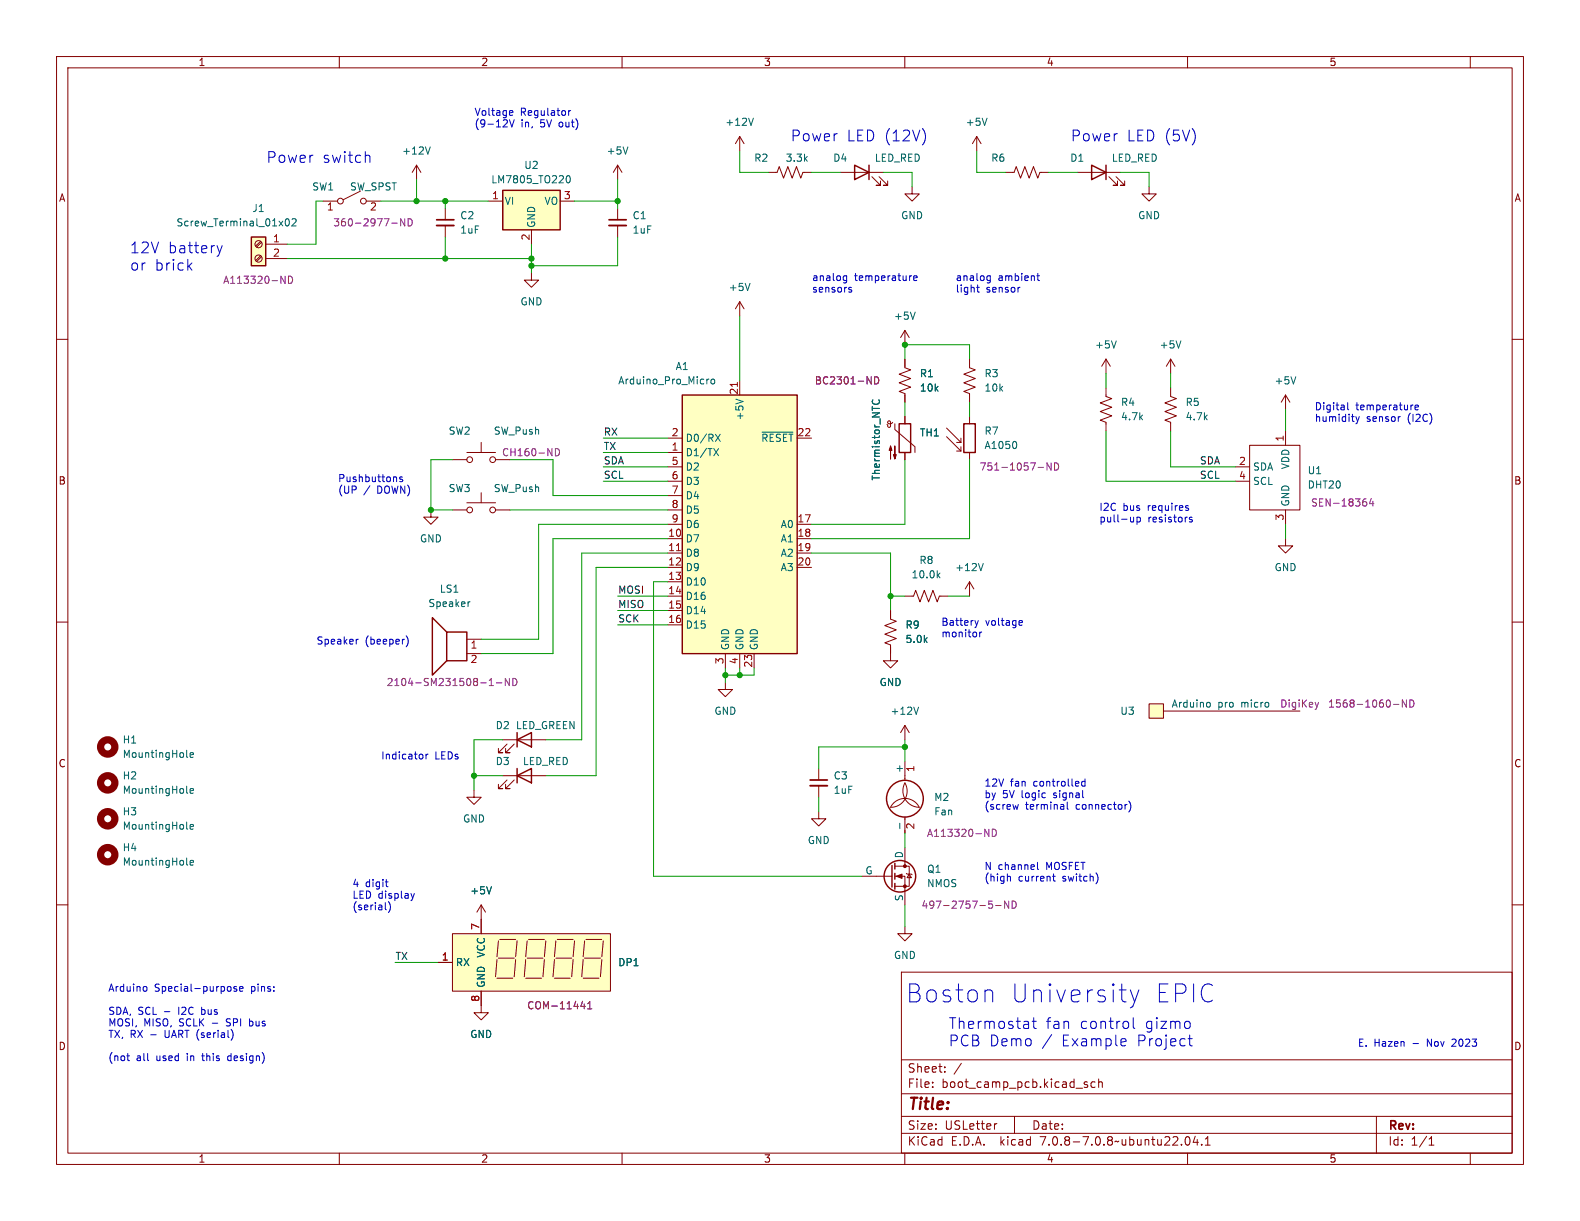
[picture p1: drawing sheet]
<svg xmlns="http://www.w3.org/2000/svg" width="279mm" height="216mm" viewBox="0 0 279 216" stroke-linecap="round" stroke-linejoin="round" font-family="sans-serif">
<g fill="none" stroke="#840000" stroke-width=".18">
<path d="M10 10h259.4v195.9h-259.4zM12 12h255.4v191.9h-255.4zM60 10v2M110 10v2M160 10v2M210 10v2M260 10v2M57.1 35.6h2.6M63.8 33.8l-3.1 1.5M64.8 35.6h2.5M73.7 29.2l-.8 1.3M73.7 29.2v2.6"/>
<path d="M73.7 29.2l.7 1.3M78.7 36.8v2.1M78.7 39.9v2M86.4 35.6h2.5M99.1 35.6h2.5M109.2 29.2v2.6M109.2 36.8v2.1M109.2 39.9v2M109.2 29.2l-.7 1.3M109.2 29.2l.8 1.3M130.8 24.1l-.8 1.3M130.8 24.1v2.6"/>
<path d="M130.8 24.1l.8 1.3M135.9 30.5h1.5l.4-1 .8 2 .7-2 .8 2 .7-2 .8 2 .4-1h1.5M148.6 30.5h7.6M154.2 31.2l1.5 1.6h-.8h.8v-.8M155.4 31.2l1.6 1.6h-.8h.8v-.8M161.3 33v1.3h1.3l-1.3 1.3-1.3-1.3h1.3M172.7 24.1l-.7 1.3M172.7 24.1v2.6M172.7 24.1l.8 1.3M177.8 30.5h1.5l.4-1 .8 2 .7-2 .8 2 .8-2 .7 2 .4-1h1.5M190.5 30.5h7.6M196.1 31.2l1.5 1.6h-.8h.8v-.8"/>
<path d="M197.4 31.2l1.5 1.6h-.8h.8v-.8M203.2 33v1.3h1.3l-1.3 1.3-1.3-1.3h1.3M10 60h2M46.1 45.2l-.9 .9M46.1 42.7l-.9 .8M46.3 45.4l-.9 .8M46.3 42.8l-.9 .9M47 43.2h3.8M47 45.7h3.8M94 48.3v1.2h1.2l-1.2 1.3-1.3-1.3h1.3M94 40.6v2.6M130.8 53.3v2.6"/>
<path d="M130.8 53.3l-.8 1.3M130.8 53.3l.8 1.3M160 58.4v2.6M160 58.4l-.7 1.3M160 58.4l.8 1.3M267.4 60h2M85.1 78.2v1.8M118.1 77.5h2.5M130.8 67.3v2.6M141 77.5h2.5M157.9 74.7l-.3 .2h-.3l-.3-.1v-.3l.3-.1 .2 .2v.8l-.2 .1h-.3l-.2-.4M158.2 74.9v1l3.6 3.1v1"/>
<path d="M160 63.5v1.5l1 .4-2 .8 2 .7-2 .8 2 .8-2 .7 1 .4v1.5M160 73.7v1.2M167.4 77.2l2.5 2.6M167.4 75.7l2.5 2.5M169.2 79.8h.7M169.2 78.2h.7M169.9 77.5v.7M169.9 79v.8M171.4 63.5v1.5l1.1 .4-2.1 .8 2.1 .7-2.1 .8 2.1 .8-2.1 .7 1 .4v1.5M171.4 73.7v1.2M195.6 68.6v1.5l1 .4-2 .7 2 .8-2 .8 2 .7-2 .8 1 .4v1.5M195.6 63.5v2.5"/>
<path d="M195.6 63.5l-.8 1.3M195.6 63.5l.7 1.3M207 68.6v1.5l1 .4-2 .7 2 .8-2 .8 2 .7-2 .8 1 .4v1.5M207 63.5v2.5M207 63.5l-.8 1.3M207 63.5l.8 1.3M221 78.7h8.9v11.5h-8.9zM227.3 69.9l-.7 1.2M227.3 69.9v2.5M227.3 76.2v2.5M227.3 69.9l.8 1.2M76.2 90.2v1.2h1.3l-1.3 1.3-1.3-1.3h1.3"/>
<path d="M80 90.2h2.5M80 81.3h2.5M82.5 80h5.1M82.5 88.9h5.1M85.1 87.1v1.8M87.6 90.2h2.6M87.6 81.3h2.6M118.1 80h2.5M118.1 95.3h2.5M118.1 97.8h2.5M118.1 92.7h2.5M118.1 82.6h2.5"/>
<path d="M118.1 85.1h2.5M118.1 87.6h2.5M118.1 90.2h2.5M141 95.3h2.5M141 97.8h2.5M141 92.7h2.5M160 80v1.3M171.4 80v1.3M218.4 82.6h2.6M218.4 85.1h2.6M227.3 95.3v1.2h1.3l-1.3 1.3-1.2-1.3h1.2M227.3 90.2v2.5"/>
<path d="M10 110h2M82.5 113h2.6M82.5 115.6h2.6M118.1 100.3h2.5M118.1 102.9h2.5M118.1 105.4h2.5M118.1 108h2.5M118.1 110.5h2.5M128.3 115.6v2.5M130.8 115.6v2.5M133.3 115.6v2.5M141 100.3h2.5"/>
<path d="M157.5 108v1.5l1 .4-2 .7 2 .8-2 .7 2 .8-2 .8 1 .3v2.8h1.2l-1.2 1.3-1.3-1.3h1.3M160 105.4h1.5l.4-1 .8 2 .7-2 .8 2 .8-2 .7 2 .4-1h1.5M171.4 102.9v2.5M171.4 102.9l-.7 1.2M171.4 102.9l.8 1.2M267.4 110h2M83.8 139.7v1.3h1.3l-1.3 1.2-1.3-1.2h1.3M88.9 137.2h7.6M88.9 130.8h7.6M89.7 137.9l-1.6 1.5h.8h-.8v-.7M89.7 131.6l-1.6 1.5h.8h-.8v-.8M90.9 137.9l-1.5 1.5h.8h-.8v-.7"/>
<path d="M90.9 131.6l-1.5 1.5h.8h-.8v-.8M128.3 120.7v1.2h1.2l-1.2 1.3-1.3-1.3h1.3M144.8 135.9v2M144.8 138.9v2.1M160 138.4a2.87 2.87 0 0 1-2.5 4.3 2.84 2.84 0 0 1 2.5-1.5 2.84 2.84 0 0 1 2.6 1.5 2.92 2.92 0 0 1-2.6-4.3zM160 128.3v2.5M160 134.6v3.4M160 128.3l-.7 1.2M160 128.3l.8 1.2M203.2 124.5h2.5v2.5h-2.5zM205.7 125.7h24.2M10 160h2"/>
<path d="M144.8 143.5v1.3h1.2l-1.2 1.3-1.3-1.3h1.3M152.4 154.9h5.3M158.2 154.9h1.8v5.1M158.2 153.2h2.6v3.5h-2.6M160 144.5v2.8M160 149.9v3.3M160.3 154.4l.1 .2h.8l.1 .1M160.8 154.6l.4 .6h-.8zM267.4 160h2M77.5 170.2h2.5M80 165.1h27.9v10.2h-27.9zM85.1 175.3v3.8h1.3l-1.3 1.2-1.3-1.2h1.3"/>
<path d="M85.1 160v5.1M85.1 160l-.8 1.3M85.1 160l.8 1.3M87.9 169.7l-.3 3M87.9 173h2.8M88.1 166.4l-.2 2.8M88.1 169.4h2.8M88.4 166.1h2.8M91.2 169.7l-.3 3M91.4 166.4l-.2 2.8M93 173h2.8M93 169.7l-.3 3"/>
<path d="M93.2 169.4h2.8M93.2 166.4l-.2 2.8M93.5 166.1h2.8M96.3 169.7l-.3 3M96.5 166.4l-.2 2.8M98 173h2.8M98 169.7l-.2 3M98.3 169.4h2.8M98.3 166.4l-.3 2.8M98.6 166.1h2.7M101.3 169.7l-.2 3M101.6 166.4l-.3 2.8"/>
<path d="M103.1 173h2.8M103.1 169.7l-.2 3M103.4 169.4h2.8M103.4 166.4l-.3 2.8M103.6 166.1h2.8M106.4 169.7l-.2 3M106.7 166.4l-.3 2.8M159.4 171.9h108v32h-108zM160 163.8v1.3h1.3l-1.3 1.3-1.3-1.3h1.3M159.4 197.4h108M159.4 193.4h108M159.4 187.4h108"/>
<path d="M164.9 192.1v.2M164.9 191.4v.1M167.1 189.4v.2M167.1 188.7v.1M170 188l-1.3 1.9M176.3 198.7l-.3 .1M179.4 197.4v3M191.8 191.7l.5 .2 .1 .2-.3 .2-.4-.1M191.8 191.4h.5M193.6 191.4l-.4-.1-.3 .3v.4l.2 .2h.5M194.3 191.4l.2-.1 .4 .1v.9M194.3 190.8v1.5"/>
<path d="M243.4 197.4v6.5M60 203.9v2M110 203.9v2M159.4 200.4h108M160 203.9v2M209.7 201.1l.2-.1a.81 .81 0 0 1 .6 .6 .81 .81 0 0 1-.3 .8l-.1 .1a.81 .81 0 0 1-.4-1.4zM210 203.9v2M211.4 200.9l-.4 1.1h.9M211.7 201.5v1M212.5 202.3v.2M213.1 202.5h.9M213.1 201.4l.5-.4v1.5"/>
<path d="M252.7 202.5h.9M252.7 201.4l.4-.4v1.5M260 203.9v2"/>
<circle cx="60.2" cy="35.6" r=".51"/>
<circle cx="64.3" cy="35.6" r=".51"/>
<circle cx="45.7" cy="45.7" r=".63"/>
<circle cx="45.7" cy="43.2" r=".63"/>
<circle cx="83.1" cy="90.2" r=".51"/>
<circle cx="83.1" cy="81.3" r=".51"/>
<circle cx="87.1" cy="81.3" r=".51"/>
<circle cx="87.1" cy="90.2" r=".51"/>
</g>
<g fill="none" stroke="#840000" stroke-width=".25">
<path d="M88.9 33.7h10.2v6.9h-10.2zM151.1 29.2l2.6 1.3-2.6 1.3zM153.7 29.2v2.6M193 29.2l2.6 1.3-2.6 1.3zM195.6 29.2v2.6M44.4 41.9h2.6v5.1h-2.6zM120.6 69.9h20.4v45.7h-20.4zM159 74.9h2v5.1h-2zM170.4 74.9h2.1v5.1h-2.1zM79 111.8h3.5v5h-3.5zM79 111.8l-2.5-2.6v10.2l2.5-2.6M91.4 137.2l2.6-1.3v2.5z"/>
<path d="M91.4 130.8l2.6-1.3v2.6zM91.4 129.5v2.6M91.4 135.9v2.5M157.7 153v3.8M158.2 152.7v1M158.2 154.4v1M158.2 156.2v1"/>
<circle cx="159.1" cy="154.9" r="2.79"/>
<circle cx="160" cy="141.2" r="3.3"/>
</g>
<g fill="none" stroke="#006464" stroke-width=".18">
<path d="M50.6 38.8l.1-.1a.68 .68 0 0 1 .5 .6 .68 .68 0 0 1-.5 .6l-.1-.1-.2-.3zM51.6 38.8l.5-.1 .3 .3-.8 .9h.8M76.1 26l-.4 1.2M100.2 31.2l.2-.1a.68 .68 0 0 1 .5 .6 .68 .68 0 0 1-.5 .6l-.2-.1-.1-.4zM111 26l-.4 1.2M133.2 20.9l-.4 1.3M174.5 20.9l-.4 1.3M132.6 50.1l-.4 1.3M161.8 55.2l-.4 1.3M125 67v.9M125.4 67l-.4 .3M125.8 67.2l.2-.2 .3 .2 .1 .4-.1 .2-.3 .1-.2-.1z"/>
<path d="M126.2 79.3l.9 1.3M126.5 76.8l.9 1.2M127.1 79.3l-.9 1.3M127.4 76.8l-.9 1.2M130.1 70.6l1.3 .4M134.7 76.4h5.5M154.4 70.7l-.2 .2 .1 .4 .5 .2M155.4 70.7l.1 .2v.4l-.5 .2M179.7 78.2l.1 .3-.1 .7M197.4 60.3l-.4 1.2M208.8 60.3l-.4 1.2M229.1 66.6l-.4 1.3"/>
<path d="M173.9 99.6l-.5 1.3M83.1 106.4l-.3 .1M165.9 101.7l.3 .5M166.2 101.3l-.5 .5M33 133.7l.2 .2M33.6 133.5l.6-.1v-.3h-.4l-.2 .2 .1 .6h.5M33.6 139.9l.6-.2v-.2l-.4-.1-.2 .2 .1 .6h.5M162.4 125l-.4 1.3M213.6 124.2l.3 .1 .1 .1v.5l-.4 .1M33 140.1l.2 .2M33 152.8l.2 .2M33 146.4l.2 .2"/>
<path d="M33.6 146.2l.6-.1v-.3h-.4l-.2 .2 .1 .6h.5M33.6 152.6l.6-.2v-.2l-.4-.1-.2 .2 .1 .6h.5M86.9 156.8l-.4 1.3M159.1 145.6v.9"/>
</g>
<g fill="none" stroke="#840084" stroke-width=".18">
<path d="M69.3 39.5h.9M71.6 38.7v1.2l-.8-1.2v1.2M72.2 38.7a.64 .64 0 0 1 .7 .6 .64 .64 0 0 1-.7 .6zM49.7 48.8l.7 1.3v-1.3M51 48.8a.64 .64 0 0 1 .7 .7 .64 .64 0 0 1-.7 .6zM98.2 79.3a.64 .64 0 0 1 .7 .7 .64 .64 0 0 1-.7 .6zM153.3 66.6l.8 1.3v-1.3M154.7 66.6a.64 .64 0 0 1 .7 .7 .64 .64 0 0 1-.7 .6zM183.6 82.6h.9M185.9 81.9v1.2l-.8-1.2v1.2M186.5 81.9a.64 .64 0 0 1 .7 .6 .64 .64 0 0 1-.7 .6zM241.2 88.7l.4 .1 .1 .1-.1 .5-.4 .1"/>
<path d="M241.3 88.2h.3M242.5 88.1l-.3 1h.8M242.8 88.6v.9M90.1 120v1.2l-.7-1.2v1.2M90.7 120a.64 .64 0 0 1 .7 .6 .64 .64 0 0 1-.7 .6zM86.5 121.2h.7M86.5 120.3l.4-.3v1.2M87.8 120.7h.9M233.2 124.2l-.3 .8M246.4 124.6h1M248.7 123.8v1.2l-.7-1.2v1.2M249.3 123.8a.64 .64 0 0 1 .7 .6 .64 .64 0 0 1-.7 .6z"/>
<path d="M174.1 146.6l.8 1.3v-1.3M175.5 146.6a.64 .64 0 0 1 .7 .7 .64 .64 0 0 1-.7 .6zM178.4 159.3v1.3l-.8-1.3v1.3M179 159.3a.64 .64 0 0 1 .7 .7 .64 .64 0 0 1-.7 .6zM102.7 178h.8M103.3 177.5v.9M103.9 178.4h.8M103.9 177.5l.4-.4v1.3M176.1 160.1h.9"/>
</g>
<path d="M77.2 39.9h3.1M107.7 39.9h3M143.3 138.9h3" fill="none" stroke="#840000" stroke-width=".33"/>
<path d="M77.2 38.9h3.1M107.7 38.9h3M143.3 137.9h3" fill="none" stroke="#840000" stroke-width=".3"/>
<g fill="#ffffc2" stroke="#ffffc2" stroke-width=".18">
<path d="M120.6 69.9h20.4v45.7h-20.4z"/>
<path d="M203.2 124.5h2.5v2.5h-2.5z"/>
<path d="M88.9 33.7h10.2v6.9h-10.2z"/>
<path d="M44.4 41.9h2.6v5.1h-2.6z"/>
<path d="M80 165.1h27.9v10.2h-27.9z"/>
</g>
<path d="M130.4 67.6v.7M119.6 97.4h.7" fill="none" stroke="#a90000" stroke-width=".18"/>
<g fill="#840000" stroke="#840000" stroke-width=".18">
<path d="M158.5 154.9l1-.3v.7z"/>
<path d="M157.5 78.9l.2 .7h-.5l.3-.7v2.3z"/>
<path d="M158.2 78.9v2.3l-.2-.8h.5l-.3 .8z"/>
<circle cx="160" cy="156.7" r=".25"/>
<circle cx="160" cy="153.2" r=".25"/>
</g>
<g fill="none" stroke="#840000" stroke-width="1.3">
<circle cx="19" cy="132.1" r="1.27"/>
<circle cx="19" cy="138.4" r="1.27"/>
<circle cx="19" cy="151.1" r="1.27"/>
<circle cx="19" cy="144.8" r="1.27"/>
</g>
<g fill="none" stroke="#0000c2" stroke-width=".18">
<path d="M90.3 19.6h.3l.1 .3-.6 .1M100.6 19.6v.8M100.9 19.6l-.3 .2M64.9 27.4h.2l.3 .3v1M88.9 22.4h.8M89.7 21.5v.2M90.1 21.2l.4 1.2 .4-1.2M90.6 20.3l-.3 .1M163.6 23.5l.1 .5-.1 .8M33.4 47l.5 .8M33.9 46.5l-.7 .7M38.4 43.4l.4 1.3"/>
<path d="M38.8 44.7l-.1 .5M39.3 43.4l-.5 1.3M149.2 49.6h.5M149.2 48.8h.5M149.7 48.8v1l-.1 .2h-.3M150.1 51.2l.5 .2v.2l-.4 .1M150.1 50.9h.5M161.1 48.8h.1M161.6 49.2l.6-.1-.1-.3h-.3l-.2 .1v.7h.5M172.7 50.8h.5M172.9 50.4v1.1l.3 .2M174.6 49.6h.5"/>
<path d="M174.6 48.8h.5M175.1 48.8v1l-.1 .2h-.3M180.3 50.8h.1M183.3 48.8h.5M183.5 48.3v1.1l.3 .2M238.3 71.2v1.1l.2 .2M239.8 73.7l.3 .8M240.1 74.5l-.3 .4M240.4 73.7l-.3 .8M247.5 73.7h.1M249.7 71.6h.2M250.2 72l.6-.1v-.2l-.4-.1-.2 .2 .1 .6h.5"/>
<path d="M70.1 84.4v.8M71.2 84.4l-.3-.1-.2 .2v.2l.5 .1v.3h-.5M200.5 91.4v.9M200.5 92.2l-.4 .1M201.1 91.5l.3-.1 .3 .3-.2 .5h-.4M201.1 91.4v1.3M209.8 89.8l.3 .1 .1 .2-.2 .2h-.2M209.8 89.4l.3 .1M210.8 91.5l-.3-.1-.2 .2 .1 .2 .4 .1v.3h-.5M63.4 113l-.3 .2M71.8 112.4a1.46 1.46 0 0 1 0 2M172.4 109.7l.3 .9"/>
<path d="M172.7 110.6l-.2 .3M173 109.7l-.3 .9M173.2 111.8v.8M173.6 111.8l-.4 .2M180.4 109.7l.3 .1 .1 .2-.6 .1M180.7 110.5l-.3 .1M74.7 133.4l.1 .2-.1 .5M75.3 133.4v.8M75.7 133.4l-.4 .2M191.9 137.7v1.3M191.9 138.2h-.4l-.2 .2 .1 .5h.5M68.1 155.9h.5"/>
<path d="M68.1 159.6v1.1l.2 .2M68.4 156.7l.2 .1M69 160v.8l-.3 .6M72.7 158l.3 .8M73 158.8l-.1 .3M73.3 158l-.3 .8M178.3 154.9l.4 .2v.7M180.1 142.2l-.3 .9-.2-.6M183.5 152.5v1.1l.1 .2M186.1 154.9h.5M186.3 154.5v1.1l.3 .2M188.1 142.3v.8"/>
<path d="M188.1 143l-.1 .1M188.1 142.6h-.1M188.7 141.8v1.1l.2 .2M194 154.6l.2 .6-.2 .8M199.2 142.2h.1M199.6 141.6a1.46 1.46 0 0 1 0 2M25.6 174.4l.3 .1 .1 .2-.1 .5-.3 .1M40.6 174.4l.3 .3v.3l-.3 .3M41.8 174.5l-.3-.1-.2 .2 .1 .2 .4 .1v.3h-.5M42.4 174.9l.6-.2-.1-.2-.3-.1-.2 .2v.6h.5M174.6 175h.5l.3 .2 .1 .3v1.7M182.8 180v1.6l.1 .2 .4 .1"/>
<path d="M199.9 175l.7 2.2M200.4 180v1.6l.3 .3M200.6 177.2l-.3 .7-.4 .3M201.4 175l-.8 2.2M22.4 186.7h.5M22.7 187.5h.2M40.4 186.8l-.1 .1 .1 .6M41.1 182.4l.1 .5-.1 .7M44.1 180.1v1.3M44.1 181.4h.1M44.2 180.6h-.1M182.5 180.6h.8"/>
<path d="M186 182.9l-1.7 2.5M198.9 183.7h.1l.1 .4-.9 .2M199 184.8l-.1 .1M210.1 183.7h.7M210.4 183v1.7l.1 .1 .3 .1M210.4 180.8l.1 .2-.1 .7"/>
</g>
<g fill="none" stroke="#009600" stroke-width=".18">
<path d="M57.1 35.6h-1.2v7.6h-5.1M67.3 35.6h19.1M73.7 31.8v3.8M78.7 35.6v1.2M101.6 35.6h7.6M109.2 31.8v5M130.8 26.7v3.8h5.1M143.5 30.5h5.1M156.2 30.5h5.1v2.5M172.7 26.7v3.8h5.1M185.4 30.5h5.1M198.1 30.5h5.1v2.5"/>
<path d="M50.8 45.7h43.2M78.7 41.9v3.8M94 43.2v5.1M109.2 41.9v5.1h-15.2M130.8 55.9v11.4M106.7 77.5h11.4M160 63.5v-2.5h11.4v2.5M160 71.1v2.6M171.4 71.1v2.6M195.6 76.2v8.9h22.8M195.6 66v2.6M207 76.2v6.4h11.4"/>
<path d="M207 66v2.6M227.3 72.4v3.8M80 81.3h-3.8v8.9h3.8M90.2 81.3h7.6v6.3h20.3M90.2 90.2h27.9M106.7 85.1h11.4M106.7 82.6h11.4M106.7 80h11.4M118.1 92.7h-22.9v20.3h-10.1M118.1 95.3h-20.3v20.3h-12.7M118.1 97.8h-15.2v33h-6.4M143.5 97.8h14v10.2"/>
<path d="M160 81.3v11.4h-16.5M171.4 81.3v14h-27.9M227.3 92.7v2.6M109.2 105.4h8.9M109.2 108h8.9M109.2 110.5h8.9M118.1 100.3h-12.7v36.9h-8.9M118.1 102.9h-2.5v52h36.8M128.3 118.1v2.6M130.8 118.1v1.3M133.3 118.1v1.3h-5M157.5 105.4h2.5"/>
<path d="M167.6 105.4h3.8M83.8 137.2h5.1M88.9 130.8h-5.1v8.9M160 130.8v3.8M160 132.1h-15.2v3.8M144.8 141v2.5M160 147.3v2.6M69.8 170.2h7.7M160 160v3.8"/>
</g>
<g fill="#009600" stroke="#009600" stroke-width=".18">
<circle cx="128.3" cy="119.4" r=".46"/>
<circle cx="157.5" cy="105.4" r=".46"/>
<circle cx="130.8" cy="119.4" r=".46"/>
<circle cx="160" cy="61" r=".46"/>
<circle cx="94" cy="45.7" r=".46"/>
<circle cx="73.7" cy="35.6" r=".46"/>
<circle cx="78.7" cy="45.7" r=".46"/>
<circle cx="94" cy="47" r=".46"/>
<circle cx="109.2" cy="35.6" r=".46"/>
<circle cx="78.7" cy="35.6" r=".46"/>
<circle cx="160" cy="132.1" r=".46"/>
<circle cx="76.2" cy="90.2" r=".46"/>
<circle cx="83.8" cy="137.2" r=".46"/>
</g>
<g font-size="4.4" fill="#0000c2">
<text x="160" y="177.6">Boston</text>
<text x="178.4" y="177.6">University</text>
<text x="203.8" y="177.6">EPIC</text>
</g>
<text font-size="2.8" fill="#840000" x="160.4" y="196.8">Title:</text>
<g font-size="2.7" fill="#0000c2">
<text x="47" y="29">Power</text>
<text x="57" y="29">switch</text>
<text x="139.7" y="25.2">Power</text>
<text x="149.7" y="25.2">LED (12V)</text>
<text x="189.2" y="25.2">Power</text>
<text x="199.2" y="25.2">LED (5V)</text>
<text x="22.9" y="44.9">12V</text>
<text x="29.6" y="44.9">battery</text>
<text x="22.9" y="48">or</text>
<text x="27.3" y="48">brick</text>
<text x="167.6" y="182.1">Thermostat</text>
<text x="167.6" y="185.2">PCB Demo</text>
<text x="184.9" y="182.1">fan</text>
<text x="187.7" y="185.2">Example</text>
<text x="190.9" y="182.1">control</text>
<text x="201.1" y="185.2">Project</text>
<text x="202.5" y="182.1">gizmo</text>
</g>
<g font-size="2.1" fill="#840000">
<text x="160.4" y="189.9">Sheet:</text>
<text x="160.4" y="192.6">File:</text>
<text x="166.5" y="192.6">boot_camp_pcb.kicad_sch</text>
<text x="160.4" y="202.8">KiCad</text>
<text x="160.4" y="200">Size:</text>
<text x="167.1" y="200">USLetter</text>
<text x="168.1" y="202.8">E.D.A.</text>
<text x="177" y="202.8">kicad</text>
<text x="182.4" y="200">Date:</text>
<text x="184.2" y="202.8">7.0.8-7.0.8~ubuntu22.04.1</text>
<text x="245.4" y="200.2">Rev:</text>
<text x="245.4" y="202.8">Id:</text>
<text x="249.5" y="202.8">1/1</text>
</g>
<g font-size="1.8" fill="#840000">
<text x="35" y="11.9">1</text>
<text x="85" y="11.9">2</text>
<text x="135" y="11.9">3</text>
<text x="185" y="11.9">4</text>
<text x="235" y="11.9">5</text>
<text x="10.3" y="35.9">A</text>
<text x="267.7" y="35.9">A</text>
<text x="10.3" y="85.9">B</text>
<text x="267.7" y="85.9">B</text>
<text x="10.3" y="135.9">C</text>
<text x="267.7" y="135.9">C</text>
<text x="10.3" y="185.9">D</text>
<text x="267.7" y="185.9">D</text>
<text x="35" y="205.8">1</text>
<text x="85" y="205.8">2</text>
<text x="135" y="205.8">3</text>
<text x="185" y="205.8">4</text>
<text x="235" y="205.8">5</text>
</g>
<g font-size="1.8" fill="#0000c2">
<text x="83.8" y="20.6">Voltage</text>
<text x="83.8" y="22.6">(9-12V</text>
<text x="92" y="20.6">Regulator</text>
<text x="92.1" y="22.6">in,</text>
<text x="95.7" y="22.6">5V</text>
<text x="99.1" y="22.6">out)</text>
<text x="143.5" y="49.8">analog</text>
<text x="143.5" y="51.8">sensors</text>
<text x="151.1" y="49.8">temperature</text>
<text x="168.9" y="49.8">analog</text>
<text x="168.9" y="51.8">light</text>
<text x="174.4" y="51.8">sensor</text>
<text x="176.5" y="49.8">ambient</text>
<text x="232.4" y="72.6">Digital</text>
<text x="232.4" y="74.7">humidity</text>
<text x="239.7" y="72.6">temperature</text>
<text x="241.6" y="74.7">sensor</text>
<text x="249" y="74.7">(I2C)</text>
<text x="59.7" y="85.3">Pushbuttons</text>
<text x="59.7" y="87.4">(UP</text>
<text x="64.3" y="87.4">/</text>
<text x="66.8" y="87.4">DOWN)</text>
<text x="194.3" y="90.4">I2C</text>
<text x="194.3" y="92.5">pull-up</text>
<text x="198.6" y="90.4">bus</text>
<text x="203" y="92.5">resistors</text>
<text x="203.1" y="90.4">requires</text>
<text x="166.4" y="110.7">Battery</text>
<text x="166.4" y="112.8">monitor</text>
<text x="174.3" y="110.7">voltage</text>
<text x="55.9" y="114.1">Speaker</text>
<text x="64.5" y="114.1">(beeper)</text>
<text x="67.3" y="134.4">Indicator</text>
<text x="76.9" y="134.4">LEDs</text>
<text x="174" y="139.2">12V</text>
<text x="174" y="141.2">by</text>
<text x="174" y="143.3">(screw</text>
<text x="177.3" y="141.2">5V</text>
<text x="178.7" y="139.2">fan</text>
<text x="180.7" y="141.2">logic</text>
<text x="181.3" y="143.3">terminal</text>
<text x="182.9" y="139.2">controlled</text>
<text x="186.6" y="141.2">signal</text>
<text x="190.4" y="143.3">connector)</text>
<text x="174" y="153.9">N channel</text>
<text x="174" y="156">(high</text>
<text x="180.1" y="156">current</text>
<text x="185.1" y="153.9">MOSFET</text>
<text x="188" y="156">switch)</text>
<text x="62.2" y="157">4</text>
<text x="62.2" y="159">LED display</text>
<text x="62.2" y="161">(serial)</text>
<text x="64.6" y="157">digit</text>
<text x="19" y="175.4">Arduino</text>
<text x="19" y="179.5">SDA, SCL -</text>
<text x="27.3" y="175.4">Special-purpose</text>
<text x="31.8" y="179.5">I2C</text>
<text x="36.1" y="179.5">bus</text>
<text x="44.5" y="175.4">pins:</text>
<text x="19" y="181.6">MOSI,</text>
<text x="19" y="183.6">TX, RX -</text>
<text x="25.4" y="181.6">MISO,</text>
<text x="29.4" y="183.6">UART (serial)</text>
<text x="31.8" y="181.6">SCLK</text>
<text x="37.7" y="181.6">-</text>
<text x="40.5" y="181.6">SPI</text>
<text x="44.7" y="181.6">bus</text>
<text x="240" y="185.2">E.</text>
<text x="243" y="185.2">Hazen</text>
<text x="249.9" y="185.2">-</text>
<text x="252.6" y="185.2">Nov</text>
<text x="257.2" y="185.2">2023</text>
<text x="19" y="187.7">(not</text>
<text x="24.1" y="187.7">all</text>
<text x="27.7" y="187.7">used</text>
<text x="33.3" y="187.7">in</text>
<text x="36.3" y="187.7">this</text>
<text x="40.9" y="187.7">design)</text>
</g>
<g font-size="1.8" fill="#006464">
<text x="128.2" y="22.5">+12V</text>
<text x="170.7" y="22.5">+5V</text>
<text x="71" y="27.5">+12V</text>
<text x="107.2" y="27.5">+5V</text>
<text x="133.3" y="28.8">R2</text>
<text x="138.8" y="28.8">3.3k</text>
<text x="147.2" y="28.8">D4</text>
<text x="154.6" y="28.8">LED_RED</text>
<text x="175.2" y="28.8">R6</text>
<text x="189.2" y="28.8">D1</text>
<text x="196.5" y="28.8">LED_RED</text>
<text x="55.1" y="33.9">SW1</text>
<text x="61.8" y="33.9">SW_SPST</text>
<text x="86.8" y="32.6">LM7805_TO220</text>
<text x="92.6" y="30.1">U2</text>
<text x="31.1" y="40.2">Screw_Terminal_01x02</text>
<text x="44.5" y="37.7">J1</text>
<text x="81.3" y="39">C2</text>
<text x="81.3" y="41.5">1uF</text>
<text x="89.2" y="36.4">VI</text>
<text x="94.8" y="40.4" transform="rotate(-90 94.8 40.4)">GND</text>
<text x="96.2" y="36.4">VO</text>
<text x="111.8" y="39">C1</text>
<text x="111.8" y="41.5">1uF</text>
<text x="159.3" y="39">GND</text>
<text x="201.2" y="39">GND</text>
<text x="128.8" y="51.7">+5V</text>
<text x="91.9" y="54.2">GND</text>
<text x="158" y="56.7">+5V</text>
<text x="119.4" y="65.6">A1</text>
<text x="193.5" y="61.8">+5V</text>
<text x="205" y="61.8">+5V</text>
<text x="109.2" y="68.2">Arduino_Pro_Micro</text>
<text x="162.6" y="66.9">R1</text>
<text x="162.6" y="69.4">10k</text>
<text x="174" y="66.9">R3</text>
<text x="174" y="69.4">10k</text>
<text x="198.1" y="72">R4</text>
<text x="209.6" y="72">R5</text>
<text x="225.3" y="68.2">+5V</text>
<text x="79.2" y="77.1">SW2</text>
<text x="87.2" y="77.1">SW_Push</text>
<text x="131.7" y="74.4" transform="rotate(-90 131.7 74.4)">+5V</text>
<text x="162.6" y="77.4">TH1</text>
<text x="174" y="77.1">R7</text>
<text x="198.1" y="74.5">4.7k</text>
<text x="209.6" y="74.5">4.7k</text>
<text x="121.2" y="80.9">D1/TX</text>
<text x="121.2" y="78.3">D0/RX</text>
<text x="121.2" y="83.4">D2</text>
<text x="134.5" y="78.3">~{RESET}</text>
<text x="174" y="79.6">A1050</text>
<text x="221.5" y="83.4">SDA</text>
<text x="228.2" y="83.1" transform="rotate(-90 228.2 83.1)">VDD</text>
<text x="79.2" y="87.2">SW3</text>
<text x="87.2" y="87.2">SW_Push</text>
<text x="121.2" y="86">D3</text>
<text x="121.2" y="88.5">D4</text>
<text x="155.8" y="85.1" transform="rotate(-90 155.8 85.1)">Thermistor_NTC</text>
<text x="221.5" y="86">SCL</text>
<text x="228.2" y="89.7" transform="rotate(-90 228.2 89.7)">GND</text>
<text x="231.1" y="86.6">DHT20</text>
<text x="231.1" y="84">U1</text>
<text x="121.2" y="91">D5</text>
<text x="121.2" y="93.6">D6</text>
<text x="138" y="93.6">A0</text>
<text x="74.2" y="96.1">GND</text>
<text x="121.2" y="96.1">D7</text>
<text x="121.2" y="98.7">D8</text>
<text x="121.2" y="101.2">D9</text>
<text x="138" y="96.1">A1</text>
<text x="138" y="98.7">A2</text>
<text x="138" y="101.2">A3</text>
<text x="162.5" y="99.9">R8</text>
<text x="168.8" y="101.2">+12V</text>
<text x="225.3" y="101.2">GND</text>
<text x="75.7" y="107.5">Speaker</text>
<text x="77.7" y="105">LS1</text>
<text x="121.2" y="103.7">D10</text>
<text x="121.2" y="106.3">D16</text>
<text x="161.1" y="102.5">10.0k</text>
<text x="121.2" y="108.8">D14</text>
<text x="121.2" y="111.4">D15</text>
<text x="160" y="111.4">R9</text>
<text x="160" y="113.9">5.0k</text>
<text x="129.1" y="115.1" transform="rotate(-90 129.1 115.1)">GND</text>
<text x="131.7" y="115.1" transform="rotate(-90 131.7 115.1)">GND</text>
<text x="134.2" y="115.1" transform="rotate(-90 134.2 115.1)">GND</text>
<text x="155.4" y="121.5">GND</text>
<text x="207.1" y="125.3">Arduino</text>
<text x="215.3" y="125.3">pro</text>
<text x="219.6" y="125.3">micro</text>
<text x="21.6" y="131.7">H1</text>
<text x="87.6" y="129.1">D2</text>
<text x="91.1" y="129.1">LED_GREEN</text>
<text x="126.2" y="126.6">GND</text>
<text x="157.4" y="126.6">+12V</text>
<text x="198" y="126.6">U3</text>
<text x="21.6" y="134.2">MountingHole</text>
<text x="87.6" y="135.5">D3</text>
<text x="92.4" y="135.5">LED_RED</text>
<text x="159.8" y="136.8" transform="rotate(-90 159.8 136.8)">+</text>
<text x="21.6" y="138">H2</text>
<text x="21.6" y="140.6">MountingHole</text>
<text x="147.3" y="138">C3</text>
<text x="147.3" y="140.6">1uF</text>
<text x="165.1" y="141.8">M2</text>
<text x="21.6" y="144.4">H3</text>
<text x="21.6" y="146.9">MountingHole</text>
<text x="81.8" y="145.6">GND</text>
<text x="142.7" y="149.5">GND</text>
<text x="165.1" y="144.4">Fan</text>
<text x="21.6" y="150.7">H4</text>
<text x="21.6" y="153.3">MountingHole</text>
<text x="152.9" y="154.7">G</text>
<text x="159.8" y="151.9" transform="rotate(-90 159.8 151.9)">D</text>
<text x="163.8" y="154.5">Q1</text>
<text x="83.1" y="158.3">+5V</text>
<text x="159.8" y="159.5" transform="rotate(-90 159.8 159.5)">S</text>
<text x="163.8" y="157.1">NMOS</text>
<text x="80.5" y="171">RX</text>
<text x="86" y="169.4" transform="rotate(-90 86 169.4)">VCC</text>
<text x="109.2" y="171">DP1</text>
<text x="158" y="169.8">GND</text>
<text x="86" y="174.8" transform="rotate(-90 86 174.8)">GND</text>
<text x="83.1" y="183.7">GND</text>
</g>
<g font-size="1.8" fill="#a90000">
<text x="86.9" y="35.3">1</text>
<text x="99.6" y="35.3">3</text>
<text x="57.7" y="37.5">1</text>
<text x="65.3" y="37.5">2</text>
<text x="48.2" y="42.9">1</text>
<text x="48.2" y="45.5">2</text>
<text x="93.7" y="42.6" transform="rotate(-90 93.7 42.6)">2</text>
<text x="130.6" y="69.9" transform="rotate(-90 130.6 69.9)">21</text>
<text x="118.7" y="77.2">2</text>
<text x="140.9" y="77.2">22</text>
<text x="118.7" y="79.8">1</text>
<text x="118.7" y="82.3">5</text>
<text x="219" y="82.3">2</text>
<text x="227.1" y="78.2" transform="rotate(-90 227.1 78.2)">1</text>
<text x="118.7" y="84.8">6</text>
<text x="118.7" y="87.4">7</text>
<text x="118.7" y="89.9">8</text>
<text x="219" y="84.8">4</text>
<text x="118.1" y="95">10</text>
<text x="118.7" y="92.5">9</text>
<text x="140.9" y="92.5">17</text>
<text x="140.9" y="95">18</text>
<text x="227.1" y="92.1" transform="rotate(-90 227.1 92.1)">3</text>
<text x="118.1" y="97.5">11</text>
<text x="118.1" y="100.1">12</text>
<text x="140.9" y="97.5">19</text>
<text x="140.9" y="100.1">20</text>
<text x="118.1" y="102.6">13</text>
<text x="118.1" y="105.2">14</text>
<text x="118.1" y="107.7">15</text>
<text x="118.1" y="110.2">16</text>
<text x="83.1" y="115">1</text>
<text x="83.1" y="117.6">2</text>
<text x="128" y="117.5" transform="rotate(-90 128 117.5)">3</text>
<text x="130.6" y="117.5" transform="rotate(-90 130.6 117.5)">4</text>
<text x="133.1" y="118.2" transform="rotate(-90 133.1 118.2)">23</text>
<text x="162" y="136.6" transform="rotate(-90 162 136.6)">1</text>
<text x="162" y="146.8" transform="rotate(-90 162 146.8)">2</text>
<text x="84.8" y="164.5" transform="rotate(-90 84.8 164.5)">7</text>
<text x="78" y="169.9">1</text>
<text x="84.8" y="177.2" transform="rotate(-90 84.8 177.2)">8</text>
</g>
<g font-size="1.8" fill="#840084">
<text x="58.8" y="40.2">360-2977-ND</text>
<text x="39.4" y="50.4">A113320-ND</text>
<text x="144" y="68.2">BC2301-ND</text>
<text x="88.7" y="80.9">CH160-ND</text>
<text x="173.1" y="83.4">751-1057-ND</text>
<text x="231.7" y="89.8">SEN-18364</text>
<text x="68.3" y="121.5">2104-SM231508-1-ND</text>
<text x="226.3" y="125.3">DigiKey</text>
<text x="234.8" y="125.3">1568-1060-ND</text>
<text x="163.8" y="148.2">A113320-ND</text>
<text x="162.9" y="160.9">497-2757-5-ND</text>
<text x="93.1" y="178.7">COM-11441</text>
</g>
<g font-size="1.8" fill="#0f0f0f">
<text x="106.7" y="77.1">RX</text>
<text x="106.7" y="82.2">SDA</text>
<text x="106.7" y="79.7">TX</text>
<text x="212.1" y="82.2">SDA</text>
<text x="106.7" y="84.7">SCL</text>
<text x="212.1" y="84.7">SCL</text>
<text x="109.2" y="107.6">MISO</text>
<text x="109.2" y="105.1">MOSI</text>
<text x="109.2" y="110.1">SCK</text>
<text x="69.8" y="169.8">TX</text>
</g>
</svg>
